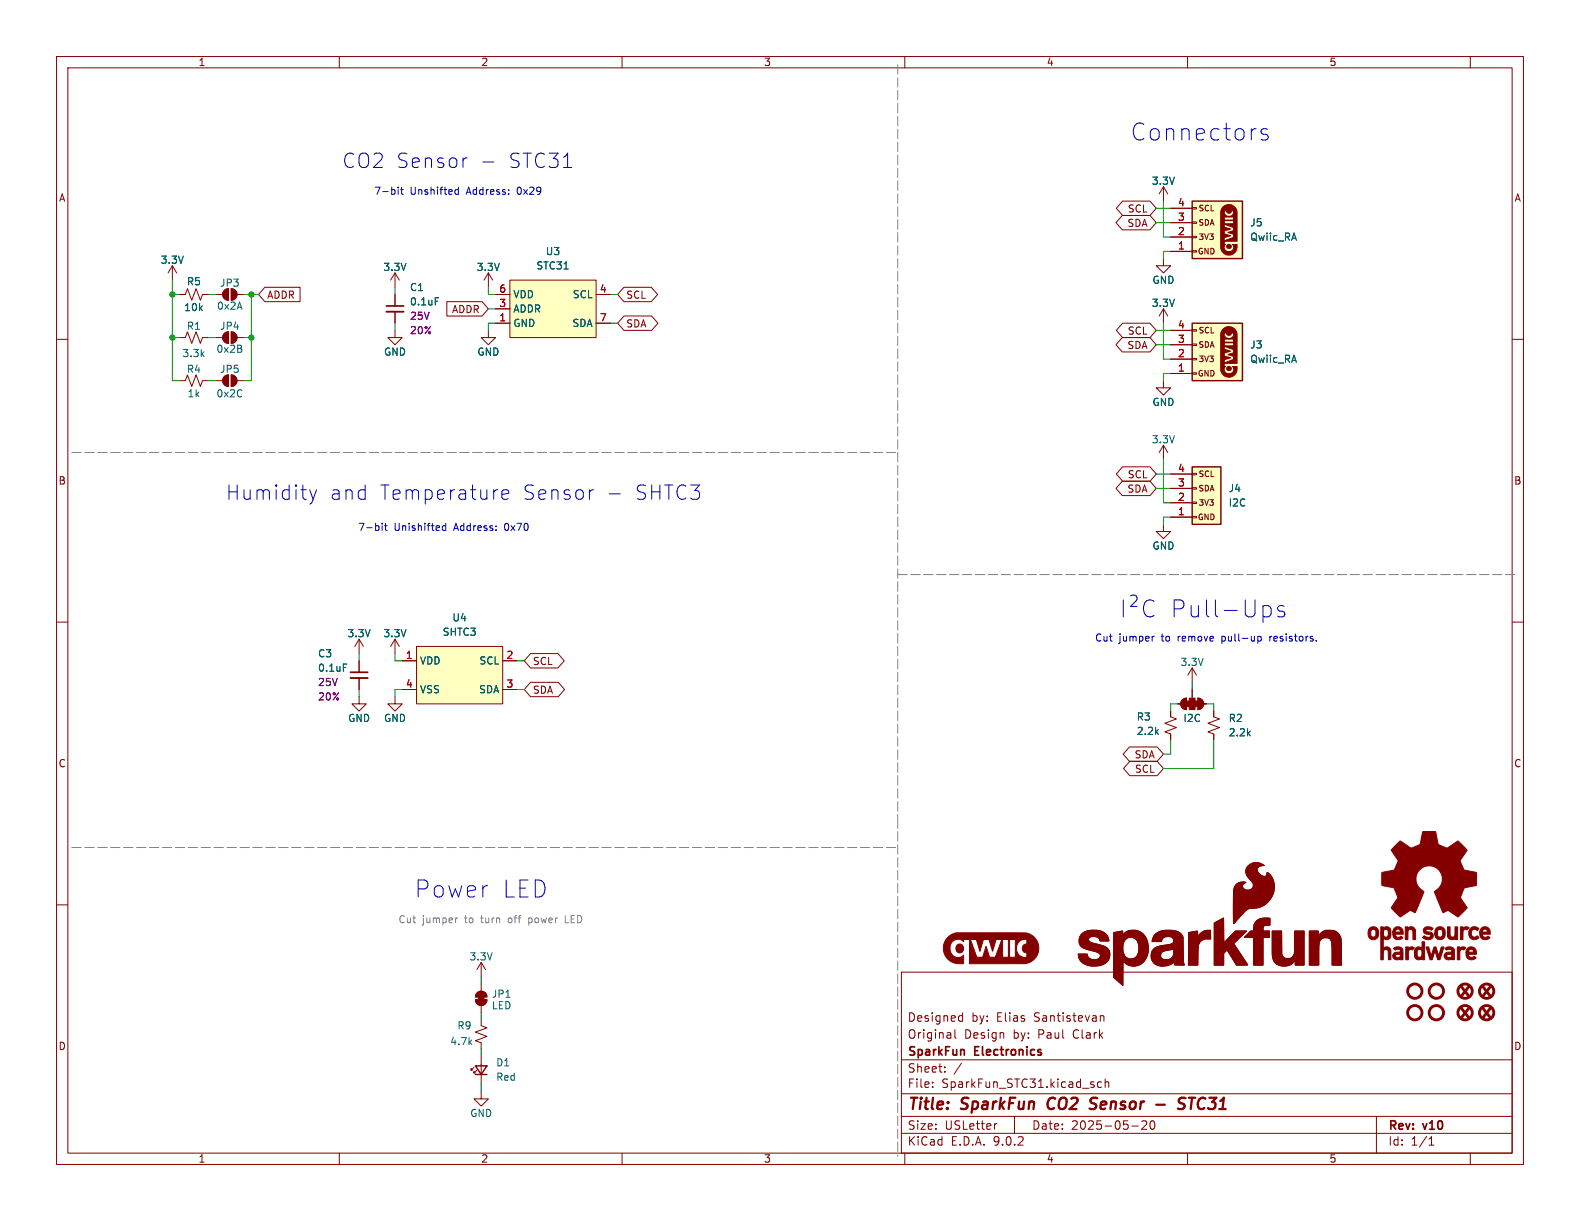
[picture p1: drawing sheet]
<svg xmlns="http://www.w3.org/2000/svg" width="279mm" height="216mm" viewBox="0 0 279 216" stroke-linecap="round" stroke-linejoin="round" font-family="sans-serif">
<g fill="none" stroke="#840000" stroke-width=".18">
<path d="M10 10h259.4v195.9h-259.4zM12 12h255.4v191.9h-255.4zM60 10v2M110 10v2M160 10v2M210 10v2M260 10v2M205.7 33l-.7 1.3M205.7 33l.8 1.3M205.7 33v2.6M10 60h2M31.7 67.3h1.1l.3-1 .8 2 .8-2 .7 2 .4-1h1"/>
<path d="M267.4 60h2M10 110h2M267.4 110h2M10 160h2M159.4 171.9h108v32h-108zM169.8 179.6l.4 .1M170.2 179.1v1.5M194.6 179.7l.2-.1 .3 .1 .1 .9M194.6 179.6v1M267.4 160h2M159.4 197.4h108M159.4 193.4h108"/>
<path d="M159.4 187.4h108M164.9 192.1v.2M164.9 191.4v.1M167.1 189.4v.2M167.1 188.7v.1M168.9 182.1v1.3l.2 .2M170 188l-1.3 1.9M170.2 180.5l-.4 .1M176.3 198.7l-.3 .1M179.4 197.4v3M194.8 191.4l-.4-.1-.3 .3v.4l.1 .2h.6M195.4 191.4l.2-.1 .4 .1 .1 .9"/>
<path d="M195.4 190.8v1.5M200.1 199.1h1.2M201.9 198.3l.6-.1 .2 .1 .1 .3-.9 1.1h.9M203.5 198.3l.2-.1a.81 .81 0 0 1 .6 .6 .81 .81 0 0 1-.3 .8l-.1 .1a.81 .81 0 0 1-.4-1.4zM243.4 197.4v6.5M60 203.9v2M110 203.9v2M159.4 200.4h108M160 203.9v2M210 203.9v2M252.7 202.5h.9M252.7 201.4l.4-.4v1.5"/>
<path d="M260 203.9v2"/>
</g>
<path d="M185.5 194.4a1.27 1.27 0 0 0 0 1.6M192.8 194.7l.2 .3 .7 .2M193.7 195.9a.85 .85 0 0 1-1 .1M193.8 194.1h-.5l-.4 .4M204.5 195.3h1.5M208.8 195.1l.4 .1a.49 .49 0 0 1 .3 .5 .49 .49 0 0 1-.5 .4h-.4M209.7 194.2a.85 .85 0 0 0-1.1 .1l-.2 .4 .1 .2M210.2 194.1h1.2M210.8 194.1l-.2 2" fill="none" stroke="#840000" stroke-width=".4"/>
<circle cx="250.2" cy="179.1" r="1.27" fill="none" stroke="#840000" stroke-width=".51"/>
<path d="M210.8 35.6h8.9v10.1h-8.9z" fill="#ffffc2"/>
<g fill="#840000" stroke="#840000" stroke-width=".18">
<path d="M216.3 36.6a1.46 1.46 0 0 1 2.5 .8v5.3h-2.3l1.7-.7v-.6l-1.1-.3 1.1-.3v-2.4h-.9v-.1a.8 .8 0 0 0 .9-1h-.5a.4 .4 0 0 1-.4 .4 .4 .4 0 0 1-.4-.4h-.4a.82 .82 0 0 0 .8 1v.1h-.8v.5h1.7v.1h-1.7v.6h1.7v.6l-1.7-.6v.6l1.1 .3-1.1 .3v.6l1.1 .3-1.1 .3v1.2h.2a.79 .79 0 0 0 .1 1.1 .79 .79 0 0 0 1.1 0 .79 .79 0 0 0 0-1.1h.9a1.49 1.49 0 0 1-1.1 1.9 1.49 1.49 0 0 1-1.8-1.2v-6.5z"/>
<path d="M84.6 176h1v1h-1z"/>
<path d="M84.1 176.8h2a1.02 1.02 0 0 1-1 1 1.02 1.02 0 0 1-1-1z"/>
<path d="M84.4 175.6a1.02 1.02 0 0 1 1.1-.3 1.02 1.02 0 0 1 .6 1h-2z"/>
<path d="M191.2 165.3a3.7 3.7 0 0 1 4.3-.2l.5 .7 .1 .6h-1.6a1.16 1.16 0 0 0-1.7-.7 .55 .55 0 0 0-.3 .6 .55 .55 0 0 0 .6 .4l1 .3a2.36 2.36 0 0 1 2.1 1.4 2.05 2.05 0 0 1-2.2 2.4 3.3 3.3 0 0 1-3.1-1.1l-.2-1h1.6a1.25 1.25 0 0 0 1 1 1.25 1.25 0 0 0 1.3-.7 .74 .74 0 0 0-.8-.7l-.4-.1a3.1 3.1 0 0 1-2.5-1.2l-.1-.9z"/>
<path d="M196.9 164.9l1.6-.3v.8a2.5 2.5 0 0 1 2.6-.8 2.5 2.5 0 0 1 1.8 2 3.1 3.1 0 0 1-2.3 4.2 2.38 2.38 0 0 1-2-.9v4.4l-1.7-1.5v-5.1h1.6a1.53 1.53 0 0 0 1.9 1.8 2.11 2.11 0 0 0 .9-2.7 1.39 1.39 0 0 0-1.7-1 1.39 1.39 0 0 0-1 1.6l-.1 .3h-1.6z"/>
<path d="M204.3 165.1a4.1 4.1 0 0 1 4.4-.1l.5 .7 .1 4.1 .1 .9-1.7-.1-.1-.5a2.79 2.79 0 0 1-3.8-.1l-.2-.5v-.6h1.6a.98 .98 0 0 0 1.5 .8 1.57 1.57 0 0 0 .8-1.9l-.6 .2a1.89 1.89 0 0 0-1.6 .6l-.1 .3h-1.6a1.78 1.78 0 0 1 1.9-1.7l.5-.1a1.43 1.43 0 0 0 1.6-.6 .79 .79 0 0 0-1-.9 .96 .96 0 0 0-1.2 .9h-1.7l.2-.8z"/>
<path d="M210.2 164.9l1.5-.3 .1 1.1a2.13 2.13 0 0 1 2.3-1.2v1.5h-.5a1.6 1.6 0 0 0-1.7 2l-.1 2.7h-1.6z"/>
<path d="M214.7 163.2l1.7-.9v4.4l2.1-2.1h1.9l-2.2 2.3 2.4 3.7-1.9 .1-1.7-2.7-.6 .6v2.1h-1.7z"/>
<path d="M220.7 153.1a2.13 2.13 0 0 1 2.9-.1 .91 .91 0 0 0-1.3 1 1.28 1.28 0 0 0 1.6 .8l.1-.4a.78 .78 0 0 1 .8 .5 3.9 3.9 0 0 1-.1 4.1 3.9 3.9 0 0 1-3.8 1.6 8.1 8.1 0 0 0-2.5 2.4l-.3 .3v-4.2a4.1 4.1 0 0 1 .5-2.7 1.84 1.84 0 0 1 1.7-.4 .68 .68 0 0 0-.6 .8 .68 .68 0 0 0 .7 .6 .93 .93 0 0 0 1.2-.5 .93 .93 0 0 0-.4-1.2 1.79 1.79 0 0 1-.5-2.6z"/>
<path d="M222.1 163a2.63 2.63 0 0 1 2.5-.6v1.2h-.4a.61 .61 0 0 0-.7 .1 .61 .61 0 0 0-.1 .6v.3h1.1v1.2h-1.1v4.9h-1.7v-4.9h-1.7l1.2-1.2h.5l.1-1.1z"/>
<path d="M225 164.6h1.6l.1 4.1a1.18 1.18 0 0 0 1.4 .8 1.18 1.18 0 0 0 .8-1.5v-3.4h1.7v6.1h-1.6v-.9a2.34 2.34 0 0 1-3.7 .2l-.3-1z"/>
<path d="M231.5 164.6h1.6v.9a2.42 2.42 0 0 1 2.7-1 2.32 2.32 0 0 1 1.4 2.7v3.5h-1.6l-.1-3.2a1.42 1.42 0 0 0-.7-1.7 1.22 1.22 0 0 0-1.6 1.4v3.5h-1.7z"/>
<path d="M39.7 66.6l.7-.3v2a1.02 1.02 0 0 1-.9-.6 1.02 1.02 0 0 1 .2-1.1z"/>
<path d="M40.9 66.3a1.02 1.02 0 0 1 1 1 1.02 1.02 0 0 1-1 1z"/>
<path d="M39.7 59l.7-.3v2a1.02 1.02 0 0 1-.9-.6 1.02 1.02 0 0 1 .2-1.1z"/>
<path d="M40.9 58.7a1.02 1.02 0 0 1 1 1 1.02 1.02 0 0 1-1 1z"/>
<path d="M211.3 124h.5v1h-.5z"/>
<path d="M211.8 123.4a1.02 1.02 0 0 1 1 1.1 1.02 1.02 0 0 1-1 1z"/>
<path d="M210.3 123.4h1v2.1h-1z"/>
<path d="M209.8 124h.5v1h-.5z"/>
<path d="M209.1 123.7l.7-.3v2.1a1.02 1.02 0 0 1-.9-.7 1.02 1.02 0 0 1 .2-1.1z"/>
<path d="M242.2 164.1a.97 .97 0 0 1 1.2-.1 .97 .97 0 0 1 .4 1.2 .94 .94 0 0 1-1 1 .94 .94 0 0 1-.9-1.2h.5a.5 .5 0 0 0 .5 .7 .5 .5 0 0 0 .4-.7 .49 .49 0 0 0-.4-.7 .49 .49 0 0 0-.5 .7h-.5l.1-.5z"/>
<path d="M244.2 163.9h.4v.2a.81 .81 0 0 1 1-.1 .81 .81 0 0 1 .4 .9v.2a.82 .82 0 0 1-.4 .9 .82 .82 0 0 1-1-.1v1.8a.81 .81 0 0 1 1-.2 .81 .81 0 0 1 .4 1v1.2h-.5v-1.2a.47 .47 0 0 0-.4-.6 .47 .47 0 0 0-.5 .6v1.2h-.4v-4.7h.4a.47 .47 0 0 0 .4 .7 .47 .47 0 0 0 .5-.6 .49 .49 0 0 0-.1-.7 .49 .49 0 0 0-.7 .2l-.1 .4h-.4z"/>
<path d="M246.4 167.7a.99 .99 0 0 1 1.3-.2 .99 .99 0 0 1 .4 1.2v1h-.5v-.2l-.2 .2a.78 .78 0 0 1-1.1-.7h.4a.47 .47 0 0 0 .6 .3 .47 .47 0 0 0 .3-.6 .76 .76 0 0 0-.9 .3h-.4a.77 .77 0 0 1 .9-.6l.4-.1a.48 .48 0 0 0-.3-.5 .48 .48 0 0 0-.5 .2z"/>
<path d="M246.5 164.2a.92 .92 0 0 1 1.1-.3 .92 .92 0 0 1 .5 1v.3h-1.4a.65 .65 0 0 0 .4 .5 .65 .65 0 0 0 .7-.1l.3 .2a1.05 1.05 0 0 1-1.3 .3 1.05 1.05 0 0 1-.5-1.3h1.4a.47 .47 0 0 0-.5-.5 .47 .47 0 0 0-.5 .5h-.4z"/>
<path d="M248.5 163.9h.5v.2a.84 .84 0 0 1 1-.1 .84 .84 0 0 1 .3 1v1.1h-.4v-1.1a.48 .48 0 0 0-.5-.7 .48 .48 0 0 0-.4 .7v1.1h-.5z"/>
<path d="M248.6 167.4h.5v.3a.78 .78 0 0 1 1-.1l-.3 .4a.53 .53 0 0 0-.7 .1 .53 .53 0 0 0 0 .6v1h-.5z"/>
<path d="M251.5 166.5h.4v3.2h-.4v-.2a.84 .84 0 0 1-1.1 .1 .84 .84 0 0 1-.3-1h.5a.48 .48 0 0 0 .4 .7 .48 .48 0 0 0 .5-.7 .48 .48 0 0 0-.5-.7 .48 .48 0 0 0-.4 .7h-.5a.83 .83 0 0 1 .3-1 .83 .83 0 0 1 1.1 .1z"/>
<path d="M251.9 164.1l.3-.2h.6l.6 .3-.3 .3-.1-.1a.52 .52 0 0 0-.9 .2l.2 .1a1.01 1.01 0 0 1 1.2 .7 1.05 1.05 0 0 1-1.8 .5l-.2-.1 .4-.3a.7 .7 0 0 0 1.1-.1l-.3-.2a.73 .73 0 0 1-.9-.3 .73 .73 0 0 1 .1-.8z"/>
<path d="M252.2 167.5l.4-.1 .5 1.6 .3-1.1a.37 .37 0 0 1 .1-.4 .37 .37 0 0 1 .4-.1l.5 1.5 .5-1.4h.4l-.7 2.2h-.4l-.4-1.5-.4 1a.39 .39 0 0 1-.1 .5 .39 .39 0 0 1-.4 0z"/>
<path d="M254 164.1a.98 .98 0 0 1 1.2 0 .98 .98 0 0 1 .4 1.1 .92 .92 0 0 1-1 1 .92 .92 0 0 1-.9-1.1h.5a.49 .49 0 0 0 .6 .6 .49 .49 0 0 0 .3-.7 .49 .49 0 0 0-.4-.7 .49 .49 0 0 0-.5 .6v.2h-.5l.1-.7z"/>
<path d="M255.5 167.7a.97 .97 0 0 1 1.3-.2 .97 .97 0 0 1 .4 1.2v1h-.5v-.2a.81 .81 0 0 1-1.3-.5h.4a.48 .48 0 0 0 .6 .3 .48 .48 0 0 0 .3-.6l-.6 .1-.3 .2h-.4a.77 .77 0 0 1 .9-.6l.4-.1a.48 .48 0 0 0-.3-.5 .48 .48 0 0 0-.5 .2z"/>
<path d="M256 163.9h.4v1a.52 .52 0 0 0 .1 .6 .52 .52 0 0 0 .7 0l.1-1.6h.5v2.2h-.5v-.2l-.3 .2a.79 .79 0 0 1-1-.5z"/>
<path d="M247.1 149.1l.5-.4 1.6 1a.58 .58 0 0 0 .9 .1l.7-.3a.61 .61 0 0 0 .5-.8l.3-1.6 2.2-.1 .1 .1 .3 1.7a.58 .58 0 0 0 .6 .7l.7 .3a.58 .58 0 0 0 .9-.2l1.4-.9 1.6 1.6-1.2 2 .7 1.5 2.2 .5v1.8a.36 .36 0 0 1 0 .5 .36 .36 0 0 1-.4 .1l-1.7 .3-.6 1.3a.61 .61 0 0 0 .2 .9l.9 1.3-1.6 1.6-1.6-1a.52 .52 0 0 0-.8 .2l-.2 .1a.34 .34 0 0 1-.3-.5l-1.4-3.2a2.36 2.36 0 0 0 1.4-3.1 2.36 2.36 0 0 0-3-1.3 2.36 2.36 0 0 0-1.5 2.9l.4 .7 .5 .5a.38 .38 0 0 1 .4 .3 .38 .38 0 0 1-.2 .4l-1.3 3.3-.9-.4-1.8 1.1-1.4-1.4a.3 .3 0 0 1-.2-.3 .3 .3 0 0 1 .2-.2l1-1.5-.5-1.2a.6 .6 0 0 0-.8-.6l-1.5-.3v-2.3l2.1-.5 .6-1.1a.48 .48 0 0 0 0-.8l-1.1-1.6z"/>
<path d="M257.7 167.4h.4v.3a.69 .69 0 0 1 1.1-.1l-.1 .1a.66 .66 0 0 1-.7 .2l-.2 .4-.1 1.4h-.4z"/>
<path d="M258.3 163.9h.4v.2l.5-.2h.3l.3 .1-.2 .2a.27 .27 0 0 1-.4 .1l-.4 .3-.1 1.5h-.4z"/>
<path d="M259.6 167.6a.98 .98 0 0 1 1.1 0 .98 .98 0 0 1 .4 1.1h-1.4a.58 .58 0 0 0 .4 .6 .58 .58 0 0 0 .6-.2l.3 .3a1.05 1.05 0 0 1-1.3 .2 1.05 1.05 0 0 1-.5-1.2h1.4a.47 .47 0 0 0-.5-.5 .47 .47 0 0 0-.4 .5h-.5z"/>
<path d="M260 164.1a1.05 1.05 0 0 1 1.5 .2l-.3 .3a.63 .63 0 0 0-.9-.1 .63 .63 0 0 0-.1 .8 .57 .57 0 0 0 1 .2l.3 .2a1.04 1.04 0 0 1-1.4 .3 1.04 1.04 0 0 1-.3-1.4z"/>
<path d="M262 164.1a.99 .99 0 0 1 1.2 0 .99 .99 0 0 1 .3 1.1h-1.4a.64 .64 0 0 0 1.1 .4 .27 .27 0 0 1 .2 .3 .27 .27 0 0 1-.4 .2 1.03 1.03 0 0 1-1.1-.2 1.03 1.03 0 0 1-.2-1.1h1.4a.47 .47 0 0 0-.5-.5 .47 .47 0 0 0-.5 .5h-.4z"/>
<circle cx="217.4" cy="43.6" r=".4"/>
</g>
<path d="M210.8 35.6h8.9v10.1h-8.9z" fill="none" stroke="#840000" stroke-width=".25"/>
<g fill="none" stroke="#840000" stroke-width=".18">
<path d="M207 36.8h3.8M207 39.4h3.8M210.8 36.7h.8v.3h-.8zM210.8 39.2h.8v.3h-.8zM31.7 59.7h1.1l.3-1 .8 2 .8-2 .7 2 .4-1h1M38.1 59.7h1.3M39.7 59l.7-.3v2a1.02 1.02 0 0 1-.9-.6 1.02 1.02 0 0 1 .2-1.1zM40.9 58.7a1.02 1.02 0 0 1 1 1 1.02 1.02 0 0 1-1 1zM41.9 59.7h1.3M69.8 48.3l-.7 1.2M69.8 48.3l.8 1.2M69.8 48.3v2.5"/>
<path d="M69.8 52.1v2M69.8 55.1v2.1M86.4 48.3l-.8 1.2M86.4 48.3l.7 1.2M86.4 48.3v2.5M207 41.9h3.8M207 44.5h3.8M210.8 41.8h.8v.2h-.8zM210.8 44.3h.8v.3h-.8zM38.1 67.3h1.3M39.7 66.6l.7-.3v2a1.02 1.02 0 0 1-.9-.6 1.02 1.02 0 0 1 .2-1.1zM40.9 66.3a1.02 1.02 0 0 1 1 1 1.02 1.02 0 0 1-1 1z"/>
<path d="M41.9 67.3h1.3M205.7 67.3v1.3h1.3l-1.3 1.3-1.2-1.3h1.2M205.7 78.7l-.7 1.3M205.7 78.7l.8 1.3M205.7 78.7v2.6M205.7 92.7v1.3h1.3l-1.3 1.3-1.2-1.3h1.2M210.8 118.1v2.6M210.8 118.1l-.7 1.3M210.8 118.1l.8 1.3M207 125.7v1l1 .4-2 .8 2 .8-2 .7 1 .4v1M208.3 124.5h1.2M209.1 123.7l.7-.3v2.1a1.02 1.02 0 0 1-.9-.7 1.02 1.02 0 0 1 .2-1.1z"/>
<path d="M210.8 121.9v1.5M211.8 123.4a1.02 1.02 0 0 1 1 1.1 1.02 1.02 0 0 1-1 1zM212.1 124.5h1.3M214.6 125.7v1l1 .4-2 .8 2 .8-2 .7 1 .4v1M84.1 176.8h2a1.02 1.02 0 0 1-1 1 1.02 1.02 0 0 1-1-1zM84.4 175.6a1.02 1.02 0 0 1 1.1-.3 1.02 1.02 0 0 1 .6 1h-2zM85.1 174v1.3M85.1 177.8v1.3"/>
</g>
<path d="M68.3 54.1h3.1" fill="none" stroke="#840000" stroke-width=".3"/>
<path d="M68.3 55.1h3.1" fill="none" stroke="#840000" stroke-width=".33"/>
<path d="M77 52.7h.6" fill="none" stroke="#006464" stroke-width=".18"/>
<circle cx="250.2" cy="175.3" r="1.27" fill="none" stroke="#840000" stroke-width=".51"/>
<path d="M210.8 57.2h8.9v10.1h-8.9z" fill="#ffffc2"/>
<g fill="#840000" stroke="#840000" stroke-width=".18">
<path d="M216.3 58.1a1.46 1.46 0 0 1 2.5 .9v5.3h-2.3l1.7-.7v-.6l-1.1-.3 1.1-.3v-2.4h-.9v-.2a.8 .8 0 0 0 .9-.9h-.5a.4 .4 0 0 1-.4 .4 .4 .4 0 0 1-.4-.4h-.4a.82 .82 0 0 0 .8 .9v.2h-.8v.5h1.7v.1h-1.7v.6h1.7v.6l-1.7-.6v.6l1.1 .3-1.1 .3v.5l1.1 .4-1.1 .3v1.2h.2a.79 .79 0 0 0 .1 1.1 .79 .79 0 0 0 1.1 0 .79 .79 0 0 0 0-1.1h.9a1.49 1.49 0 0 1-1.1 1.9 1.49 1.49 0 0 1-1.8-1.2v-6.5z"/>
<circle cx="217.4" cy="65.2" r=".4"/>
</g>
<path d="M210.8 57.2h8.9v10.1h-8.9z" fill="none" stroke="#840000" stroke-width=".25"/>
<path d="M207 58.4h3.8M210.8 58.3h.8v.2h-.8zM207 61h3.8M207 63.5h3.8M207 66h3.8M210.8 60.8h.8v.3h-.8zM210.8 63.4h.8v.2h-.8zM210.8 65.9h.8v.3h-.8z" fill="none" stroke="#840000" stroke-width=".18"/>
<path d="M90.2 49.5h15.2v10.2h-15.2z" fill="#ffffc2"/>
<g fill="none" stroke="#840000" stroke-width=".18">
<path d="M30.5 47l-.8 1.3M30.5 47l.7 1.3M30.5 47v2.5M31.7 52.1h1.1l.3-1 .8 2 .8-2 .7 2 .4-1h1M38.1 52.1h1.3M39.7 51.4l.7-.3v2a1.02 1.02 0 0 1-.9-.6 1.02 1.02 0 0 1 .2-1.1zM40.9 51.1a1.02 1.02 0 0 1 1 1 1.02 1.02 0 0 1-1 1zM41.9 52.1h1.3M69.8 58.4v1.3h1.3l-1.3 1.3-1.2-1.3h1.2M86.4 58.4v1.3h1.2l-1.2 1.3-1.3-1.3h1.3M87.6 52.1h2.6M87.6 54.6h2.6"/>
<path d="M87.6 57.2h2.6M90.2 49.5h15.2v10.2h-15.2zM105.4 52.1h2.5M105.4 57.2h2.5M205.7 45.7v1.3h1.3l-1.3 1.3-1.2-1.3h1.2M205.7 54.6l-.7 1.3M205.7 54.6l.8 1.3M205.7 54.6v2.6M63.5 113l-.8 1.3M63.5 113l.8 1.3M63.5 113v2.6M63.5 116.8v2.1"/>
<path d="M63.5 119.9v2M69.8 113l-.7 1.3M69.8 113l.8 1.3M69.8 113v2.6M63.5 123.2v1.3h1.3l-1.3 1.2-1.3-1.2h1.3M69.8 123.2v1.3h1.3l-1.3 1.2-1.2-1.2h1.2M85.1 170.2l-.8 1.3M85.1 170.2l.8 1.3M85.1 170.2v2.5M83.8 188.7l-.5 .5v-.2v.2h.3M84.3 189.2l-.5 .5v-.2v.2h.3M85.1 180.3v1.1l1 .3-2 .8 2 .8-2 .7 1 .4v1"/>
<path d="M85.1 193v1.3h1.3l-1.3 1.3-1.3-1.3h1.3M85.1 186.7v5.1"/>
</g>
<circle cx="254" cy="175.3" r="1.27" fill="none" stroke="#840000" stroke-width=".51"/>
<g fill="#840000" stroke="#840000" stroke-width=".18">
<path d="M39.7 51.4l.7-.3v2a1.02 1.02 0 0 1-.9-.6 1.02 1.02 0 0 1 .2-1.1z"/>
<path d="M40.9 51.1a1.02 1.02 0 0 1 1 1 1.02 1.02 0 0 1-1 1z"/>
<path d="M167.7 165.7l.5-.4 .9-.4 12 .1a2.74 2.74 0 0 1 2.6 2.6 2.74 2.74 0 0 1-2.4 2.8h-9.9v-4.3h.2l1.1 3.2h1.1l.6-2 .6 2h4.6v-1.6h.2a1.51 1.51 0 0 0 1.8 1.6v-.8a.76 .76 0 0 1-.8-.8 .76 .76 0 0 1 .8-.8v-.8a1.54 1.54 0 0 0-1.8 1.6h-.2v-1.6h-1.1v3.2h-.2v-3.2h-1v3.2h-1.3l1.1-3.2h-.9l-.7 2.1-.6-2.1h-1l-.6 2.1-.5-1.7a.36 .36 0 0 0-.2-.4 .36 .36 0 0 0-.4 0h-1.8v.4a1.44 1.44 0 0 0-1.8-.2 1.44 1.44 0 0 0-.6 1.8 1.38 1.38 0 0 0 .9 1.1 1.38 1.38 0 0 0 1.5-.3v1.5a2.87 2.87 0 0 1-2.9-.9 2.87 2.87 0 0 1-.4-3z"/>
<path d="M191.2 165.3a3.7 3.7 0 0 1 4.3-.2l.5 .7 .1 .6h-1.6a1.16 1.16 0 0 0-1.7-.7 .55 .55 0 0 0-.3 .6 .55 .55 0 0 0 .6 .4l1 .3a2.36 2.36 0 0 1 2.1 1.4 2.05 2.05 0 0 1-2.2 2.4 3.3 3.3 0 0 1-3.1-1.1l-.2-1h1.6a1.25 1.25 0 0 0 1 1 1.25 1.25 0 0 0 1.3-.7 .74 .74 0 0 0-.8-.7l-.4-.1a3.1 3.1 0 0 1-2.5-1.2l-.1-.9z"/>
<path d="M196.9 164.9l1.6-.3v.8a2.5 2.5 0 0 1 2.6-.8 2.5 2.5 0 0 1 1.8 2 3.1 3.1 0 0 1-2.3 4.2 2.38 2.38 0 0 1-2-.9v4.4l-1.7-1.5v-5.1h1.6a1.53 1.53 0 0 0 1.9 1.8 2.11 2.11 0 0 0 .9-2.7 1.39 1.39 0 0 0-1.7-1 1.39 1.39 0 0 0-1 1.6l-.1 .3h-1.6z"/>
<path d="M204.3 165.1a4.1 4.1 0 0 1 4.4-.1l.5 .7 .1 4.1 .1 .9-1.7-.1-.1-.5a2.79 2.79 0 0 1-3.8-.1l-.2-.5v-.6h1.6a.98 .98 0 0 0 1.5 .8 1.57 1.57 0 0 0 .8-1.9l-.6 .2a1.89 1.89 0 0 0-1.6 .6l-.1 .3h-1.6a1.78 1.78 0 0 1 1.9-1.7l.5-.1a1.43 1.43 0 0 0 1.6-.6 .79 .79 0 0 0-1-.9 .96 .96 0 0 0-1.2 .9h-1.7l.2-.8z"/>
<path d="M210.2 164.9l1.5-.3 .1 1.1a2.13 2.13 0 0 1 2.3-1.2v1.5h-.5a1.6 1.6 0 0 0-1.7 2l-.1 2.7h-1.6z"/>
<path d="M214.7 163.2l1.7-.9v4.4l2.1-2.1h1.9l-2.2 2.3 2.4 3.7-1.9 .1-1.7-2.7-.6 .6v2.1h-1.7z"/>
<path d="M220.7 153.1a2.13 2.13 0 0 1 2.9-.1 .91 .91 0 0 0-1.3 1 1.28 1.28 0 0 0 1.6 .8l.1-.4a.78 .78 0 0 1 .8 .5 3.9 3.9 0 0 1-.1 4.1 3.9 3.9 0 0 1-3.8 1.6 8.1 8.1 0 0 0-2.5 2.4l-.3 .3v-4.2a4.1 4.1 0 0 1 .5-2.7 1.84 1.84 0 0 1 1.7-.4 .68 .68 0 0 0-.6 .8 .68 .68 0 0 0 .7 .6 .93 .93 0 0 0 1.2-.5 .93 .93 0 0 0-.4-1.2 1.79 1.79 0 0 1-.5-2.6z"/>
<path d="M222.1 163a2.63 2.63 0 0 1 2.5-.6v1.2h-.4a.61 .61 0 0 0-.7 .1 .61 .61 0 0 0-.1 .6v.3h1.1v1.2h-1.1v4.9h-1.7v-4.9h-1.7l1.2-1.2h.5l.1-1.1z"/>
<path d="M225 164.6h1.6l.1 4.1a1.18 1.18 0 0 0 1.4 .8 1.18 1.18 0 0 0 .8-1.5v-3.4h1.7v6.1h-1.6v-.9a2.34 2.34 0 0 1-3.7 .2l-.3-1z"/>
<path d="M231.5 164.6h1.6v.9a2.42 2.42 0 0 1 2.7-1 2.32 2.32 0 0 1 1.4 2.7v3.5h-1.6l-.1-3.2a1.42 1.42 0 0 0-.7-1.7 1.22 1.22 0 0 0-1.6 1.4v3.5h-1.7z"/>
<circle cx="169.7" cy="167.7" r=".75"/>
</g>
<path d="M84.1 188.5h2l-1 1.5zM84.1 190h2" fill="none" stroke="#840000" stroke-width=".25"/>
<path d="M62 118.9h3" fill="none" stroke="#840000" stroke-width=".3"/>
<path d="M62 119.9h3" fill="none" stroke="#840000" stroke-width=".33"/>
<path d="M60.7 117.4h.6" fill="none" stroke="#006464" stroke-width=".18"/>
<path d="M210.8 82.6h5.1v10.1h-5.1z" fill="#ffffc2"/>
<path d="M210.8 82.6h5.1v10.1h-5.1z" fill="none" stroke="#840000" stroke-width=".25"/>
<path d="M207 83.8h3.8M207 86.4h3.8M207 88.9h3.8M207 91.4h3.8M210.8 83.7h.8v.2h-.8zM210.8 86.2h.8v.3h-.8zM210.8 88.8h.8v.2h-.8zM210.8 91.3h.8v.3h-.8z" fill="none" stroke="#840000" stroke-width=".18"/>
<path d="M73.7 114.3h15.2v10.2h-15.2z" fill="#ffffc2"/>
<g fill="none" stroke="#840000" stroke-width=".18">
<path d="M198.5 38.1h4.9l1.1 1.3-1.1 1.2h-4.9l-1.2-1.2zM198.5 35.6h4.9l1.1 1.2-1.1 1.3h-4.9l-1.1-1.3zM207 36.8h3.8M207 39.4h3.8M31.7 52.1h1.1M35.8 52.1h1M46.8 50.8h6.3v2.5h-6.3l-1.1-1.2zM69.8 52.1v2M69.8 55.1v2.1M79 53.3h6.2l1.2 1.3-1.2 1.3h-6.2zM87.6 52.1h2.6M87.6 54.6h2.6"/>
<path d="M87.6 57.2h2.6M105.4 52.1h2.5M105.4 57.2h2.5M110.3 55.9h4.9l1.1 1.3-1.1 1.2h-4.9l-1.1-1.2zM110.3 50.8h4.9l1.1 1.3-1.1 1.2h-4.9l-1.1-1.2zM198.5 59.7h4.9l1.1 1.3-1.1 1.2h-4.9l-1.2-1.2zM198.5 57.1h4.9l1.1 1.3-1.1 1.3h-4.9l-1.1-1.3zM207 41.9h3.8M207 44.5h3.8M207 58.4h3.8M207 61h3.8M207 63.5h3.8"/>
<path d="M207 66h3.8M198.5 85.1h4.9l1.1 1.3-1.1 1.2h-4.9l-1.2-1.2zM198.5 82.5h4.9l1.1 1.3-1.1 1.3h-4.9l-1.1-1.3zM207 83.8h3.8M207 86.4h3.8M207 88.9h3.8M207 91.4h3.8M63.5 116.8v2.1M63.5 119.9v2M71.1 116.8h2.6M73.7 114.3h15.2v10.2h-15.2zM88.9 116.8h2.5"/>
<path d="M93.8 115.6h4.9l1.1 1.2-1.1 1.3h-4.9l-1.1-1.3zM71.1 121.9h2.6M88.9 121.9h2.5M93.8 120.6h4.9l1.1 1.3-1.1 1.3h-4.9l-1.1-1.3zM199.7 132.1h4.9l1.1 1.3-1.1 1.2h-4.9l-1.1-1.2zM199.8 134.6h4.8l1.1 1.3-1.1 1.3h-4.8l-1.1-1.3zM207 125.7v1M207 129.8v1M208.3 124.5h1.2M210.8 121.9v1.3M212.1 124.5h1.3M214.6 125.7v1"/>
<path d="M214.6 129.8v1"/>
</g>
<circle cx="254" cy="179.1" r="1.27" fill="none" stroke="#840000" stroke-width=".51"/>
<path d="M158.7 11.4v133.4M12.7 80h146M158.7 101.6h109.3M12.7 149.9h146M158.7 144.8v59.7" fill="none" stroke="#848484" stroke-width=".18" stroke-dasharray="1.7 .6"/>
<g fill="none" stroke="#009600" stroke-width=".18">
<path d="M204.5 39.4h2.5M204.5 36.8h2.5M205.7 35.6v6.3h1.3M30.5 49.5v17.8h1.2M30.5 52.1h1.2M30.5 59.7h1.2M36.8 52.1h1.3M36.8 59.7h1.3M43.2 52.1h2.5M43.2 59.7h1.2M44.4 52.1v15.2h-1.2M69.8 50.8v1.3"/>
<path d="M69.8 57.2v1.2M86.4 50.8v1.3h1.2M86.4 54.6h1.2M87.6 57.2h-1.2v1.2M107.9 57.2h1.3M107.9 52.1h1.3M204.5 58.4h2.5M205.7 57.2v6.3h1.3M207 44.5h-1.3v1.2M36.8 67.3h1.3M204.5 61h2.5M207 66h-1.3v1.3"/>
<path d="M204.5 86.4h2.5M204.5 83.8h2.5M205.7 81.3v7.6h1.3M207 91.4h-1.3v1.3M63.5 115.6v1.2M69.8 115.6v1.2h1.3M91.4 116.8h1.3M63.5 121.9v1.3M71.1 121.9h-1.3v1.3M91.4 121.9h1.3M207 130.8v2.6h-1.3M208.3 124.5h-1.3v1.2"/>
<path d="M210.8 120.7v1.2M213.4 124.5h1.2v1.2M214.6 130.8v5.1h-8.9M85.1 172.7v1.3M85.1 179.1v1.2M85.1 185.4v1.3M85.1 191.8v1.2"/>
</g>
<g fill="none" stroke="#0000c2" stroke-width=".18">
<path d="M70.4 33.1v.1M70.4 33.5v.9M70.8 33.5h.5M71 33.1v1.1l.3 .2M80.5 34.1l.2 .3 .4-.1M81.1 33.6l-.4-.1-.2 .3M81.1 33.1v1.3M82.4 27.9h.2M85.4 28.7h1.9M224.1 22.9l-.7-.1-.3 .1-.1 .3 .1 .4 1 .3 .2 .3-.2 .4-.3 .2h-.5l-.3-.2M54.8 86.6l.6 1.7M55.4 88.3l-.3 .6-.3 .2"/>
<path d="M56 86.6l-.6 1.7M67.6 92.5v.2M67.6 93v.8M68 93h.5M68.2 92.5v1.1l.3 .2M78.8 93h-.3l-.3 .2 .1 .5h.5M78.8 92.5v1.3M88.8 87.4l1.2-.2-.2-.5-.7-.1-.3 .4v.9l.1 .3 .2 .1 .7-.1M105 86.6l-.5 .1M107.7 87.3h2M198.6 106.1v3M199.9 105.4l.7-.2a.61 .61 0 0 1 .3 1l-1 1h1.2"/>
<path d="M204.1 106.4a1.12 1.12 0 0 0-1.3-.2 1.12 1.12 0 0 0-.6 1.2 1.27 1.27 0 0 0 .4 1.3 1.27 1.27 0 0 0 1.3 .2l.2-.1M204.1 112.5l-.2 .1M222.4 112.6l.4-.1 .2 .3-.1 .5h-.5M222.4 112.5v1.3M223.6 107.1h.6l.4 .3 .2 .3v.8l-.2 .3-.4 .3h-.6M224.5 112.5v.9M224.8 112.5l-.3 .3M227.1 107.2l-.7-.1-.3 .1-.2 .3 .2 .4 1 .3 .1 .3-.1 .4-.3 .2h-.6l-.3-.2M232.8 113.2v.2"/>
</g>
<path d="M80.9 162.3l-.2 .1M93.5 162.3v1.3M93.5 163.1l.1 .1M93.6 162.3l-.1 .1M100 161.9v1.3h.6" fill="none" stroke="#848484" stroke-width=".18"/>
<path d="M77 52.7h.6M60.7 117.4h.6" fill="none" stroke="#006464" stroke-width=".18"/>
<g fill="#009600" stroke="#009600" stroke-width=".18">
<circle cx="44.4" cy="59.7" r=".46"/>
<circle cx="44.4" cy="52.1" r=".46"/>
<circle cx="30.5" cy="59.7" r=".46"/>
<circle cx="30.5" cy="52.1" r=".46"/>
</g>
<g font-size="4.2" fill="#0000c2">
<text x="199.9" y="25.1">Connectors</text>
<text x="206.9" y="109.4">Pull-Ups</text>
<text x="73.3" y="159">Power</text>
<text x="88.7" y="159">LED</text>
</g>
<g font-size="3.5" fill="#0000c2">
<text x="60.5" y="30">CO2 Sensor</text>
<text x="89.7" y="30">STC31</text>
<text x="39.9" y="88.6">Humidity</text>
<text x="58.2" y="88.6">and</text>
<text x="67" y="88.6">Temperature</text>
<text x="92.3" y="88.6">Sensor</text>
<text x="112" y="88.6">SHTC3</text>
</g>
<g font-size="3.5" fill="#840000">
<text x="257.6" y="177">x x</text>
<text x="257.6" y="180.8">x x</text>
</g>
<g font-size="2.8" fill="#840000">
<text x="160.4" y="196.8">Title:</text>
<text x="170.1" y="196.8">SparkFun</text>
<text x="186.1" y="196.8">CO2</text>
<text x="194.4" y="196.8">Sensor</text>
<text x="206.8" y="196.8">-</text>
<text x="211.6" y="196.8">STC31</text>
</g>
<g font-size="2.1" fill="#840000">
<text x="160.4" y="183.9">Original</text>
<text x="160.4" y="180.9">Designed</text>
<text x="170.5" y="183.9">Design</text>
<text x="171.8" y="180.9">by:</text>
<text x="176.3" y="180.9">Elias</text>
<text x="179.2" y="183.9">by:</text>
<text x="183" y="180.9">Santistevan</text>
<text x="183.7" y="183.9">Paul</text>
<text x="190" y="183.9">Clark</text>
<text x="160.4" y="189.9">Sheet:</text>
<text x="160.4" y="187.1">SparkFun</text>
<text x="172.4" y="187.1">Electronics</text>
<text x="160.4" y="192.6">File:</text>
<text x="166.5" y="192.6">SparkFun_STC31.kicad_sch</text>
<text x="160.4" y="202.8">KiCad</text>
<text x="160.4" y="200">Size:</text>
<text x="167.1" y="200">USLetter</text>
<text x="168.1" y="202.8">E.D.A.</text>
<text x="175.7" y="202.8">9.0.2</text>
<text x="182.4" y="200">Date:</text>
<text x="189.4" y="200">2025-05-20</text>
<text x="245.4" y="200.2">Rev:</text>
<text x="245.4" y="202.8">Id:</text>
<text x="249.5" y="202.8">1/1</text>
<text x="251.8" y="200.2">v10</text>
</g>
<g font-size="1.8" fill="#840000">
<text x="35" y="11.9">1</text>
<text x="85" y="11.9">2</text>
<text x="135" y="11.9">3</text>
<text x="185" y="11.9">4</text>
<text x="235" y="11.9">5</text>
<text x="10.3" y="35.9">A</text>
<text x="267.7" y="35.9">A</text>
<text x="199.3" y="40.3">SDA</text>
<text x="199.3" y="37.8">SCL</text>
<text x="47.1" y="53">ADDR</text>
<text x="110.6" y="53">SCL</text>
<text x="79.8" y="55.6">ADDR</text>
<text x="110.6" y="58.1">SDA</text>
<text x="199.3" y="59.4">SCL</text>
<text x="199.3" y="61.9">SDA</text>
<text x="10.3" y="85.9">B</text>
<text x="199.3" y="87.3">SDA</text>
<text x="199.3" y="84.8">SCL</text>
<text x="267.7" y="85.9">B</text>
<text x="94.1" y="117.8">SCL</text>
<text x="94.1" y="122.9">SDA</text>
<text x="10.3" y="135.9">C</text>
<text x="200.5" y="134.3">SDA</text>
<text x="200.6" y="136.8">SCL</text>
<text x="267.7" y="135.9">C</text>
<text x="10.3" y="185.9">D</text>
<text x="267.7" y="185.9">D</text>
<text x="35" y="205.8">1</text>
<text x="85" y="205.8">2</text>
<text x="135" y="205.8">3</text>
<text x="185" y="205.8">4</text>
<text x="235" y="205.8">5</text>
</g>
<g font-size="1.8" fill="#0000c2">
<text x="66.1" y="34.6">7-bit</text>
<text x="72.5" y="34.6">Unshifted</text>
<text x="82.6" y="34.6">Address:</text>
<text x="91.7" y="34.6">0x29</text>
<text x="63.2" y="94.1">7-bit</text>
<text x="69.7" y="94.1">Unishifted</text>
<text x="80.4" y="94.1">Address:</text>
<text x="89.5" y="94.1">0x70</text>
<text x="193.5" y="113.6">Cut</text>
<text x="197.9" y="113.6">jumper</text>
<text x="205.5" y="113.6">to</text>
<text x="208.5" y="113.6">remove</text>
<text x="216.5" y="113.6">pull-up</text>
<text x="225.2" y="113.6">resistors.</text>
</g>
<g font-size="1.8" fill="#006464">
<text x="203.6" y="32.9">3.3V</text>
<text x="221" y="40.2">J5</text>
<text x="28.3" y="46.8">3.3V</text>
<text x="94.8" y="47.9">STC31</text>
<text x="96.4" y="45.3">U3</text>
<text x="221" y="42.8">Qwiic_RA</text>
<text x="32.9" y="50.6">R5</text>
<text x="38.8" y="50.9">JP3</text>
<text x="67.7" y="48.1">3.3V</text>
<text x="72.4" y="51.7">C1</text>
<text x="84.2" y="48.1">3.3V</text>
<text x="90.7" y="52.9">VDD</text>
<text x="101.2" y="52.9">SCL</text>
<text x="203.7" y="50.4">GND</text>
<text x="32.5" y="55.2">10k</text>
<text x="32.9" y="58.5">R1</text>
<text x="38.3" y="55">0x2A</text>
<text x="38.8" y="58.5">JP4</text>
<text x="72.4" y="54.2">0.1uF</text>
<text x="90.7" y="55.5">ADDR</text>
<text x="90.7" y="58">GND</text>
<text x="101.1" y="58">SDA</text>
<text x="203.6" y="54.5">3.3V</text>
<text x="32.2" y="63.3">3.3k</text>
<text x="38.2" y="62.6">0x2B</text>
<text x="67.8" y="63.1">GND</text>
<text x="84.3" y="63.1">GND</text>
<text x="221" y="61.8">J3</text>
<text x="221" y="64.4">Qwiic_RA</text>
<text x="32.9" y="66.1">R4</text>
<text x="33.1" y="70.5">1k</text>
<text x="38.2" y="70.5">0x2C</text>
<text x="38.8" y="66.1">JP5</text>
<text x="203.7" y="72">GND</text>
<text x="203.6" y="78.6">3.3V</text>
<text x="217.2" y="87.2">J4</text>
<text x="217.2" y="89.8">I2C</text>
<text x="203.7" y="97.4">GND</text>
<text x="61.3" y="112.9">3.3V</text>
<text x="67.7" y="112.9">3.3V</text>
<text x="78.2" y="112.6">SHTC3</text>
<text x="79.9" y="110.1">U4</text>
<text x="56.1" y="116.4">C3</text>
<text x="56.1" y="119">0.1uF</text>
<text x="74.2" y="117.7">VDD</text>
<text x="84.7" y="117.7">SCL</text>
<text x="208.7" y="118">3.3V</text>
<text x="74.2" y="122.8">VSS</text>
<text x="84.6" y="122.8">SDA</text>
<text x="61.5" y="127.9">GND</text>
<text x="67.8" y="127.9">GND</text>
<text x="200.9" y="127.6">R3</text>
<text x="200.9" y="130.1">2.2k</text>
<text x="209.2" y="127.9">I2C</text>
<text x="217.2" y="127.9">R2</text>
<text x="217.2" y="130.4">2.2k</text>
<text x="82.9" y="170">3.3V</text>
<text x="86.9" y="176.6">JP1</text>
<text x="86.9" y="178.7">LED</text>
<text x="79.5" y="185">4.7k</text>
<text x="80.8" y="182.2">R9</text>
<text x="87.6" y="188.8">D1</text>
<text x="87.6" y="191.3">Red</text>
<text x="83.1" y="197.7">GND</text>
</g>
<g font-size="1.8" fill="#a90000">
<text x="208.2" y="36.6">4</text>
<text x="208.2" y="39.1">3</text>
<text x="208.2" y="41.7">2</text>
<text x="208.2" y="44.2">1</text>
<text x="88.2" y="51.8">6</text>
<text x="106" y="51.8">4</text>
<text x="88.2" y="54.4">3</text>
<text x="88.2" y="56.9">1</text>
<text x="106" y="56.9">7</text>
<text x="208.2" y="58.2">4</text>
<text x="208.2" y="60.7">3</text>
<text x="208.2" y="63.2">2</text>
<text x="208.2" y="65.8">1</text>
<text x="208.2" y="83.6">4</text>
<text x="208.2" y="86.1">3</text>
<text x="208.2" y="88.6">2</text>
<text x="208.2" y="91.2">1</text>
<text x="71.7" y="116.6">1</text>
<text x="89.5" y="116.6">2</text>
<text x="71.7" y="121.7">4</text>
<text x="89.5" y="121.7">3</text>
</g>
<g font-size="1.8" fill="#840084">
<text x="72.4" y="56.7">25V</text>
<text x="72.4" y="59.3">20%</text>
<text x="56.1" y="121.5">25V</text>
<text x="56.1" y="124.1">20%</text>
</g>
<g font-size="1.8" fill="#848484">
<text x="70.4" y="163.3">Cut</text>
<text x="74.7" y="163.3">jumper</text>
<text x="82.3" y="163.3">to</text>
<text x="85.4" y="163.3">turn</text>
<text x="90.3" y="163.3">off</text>
<text x="94.1" y="163.3">power</text>
<text x="100.8" y="163.3">LED</text>
</g>
<g font-size="1.4" fill="#840000">
<text x="211.8" y="40.1">SDA</text>
<text x="211.9" y="37.6">SCL</text>
<text x="211.7" y="45.2">GND</text>
<text x="211.9" y="42.6">3V3</text>
<text x="211.9" y="59.1">SCL</text>
<text x="211.8" y="61.7">SDA</text>
<text x="211.9" y="64.2">3V3</text>
<text x="211.7" y="66.8">GND</text>
<text x="211.8" y="87.1">SDA</text>
<text x="211.9" y="84.5">SCL</text>
<text x="211.9" y="89.6">3V3</text>
<text x="211.7" y="92.2">GND</text>
</g>
</svg>
